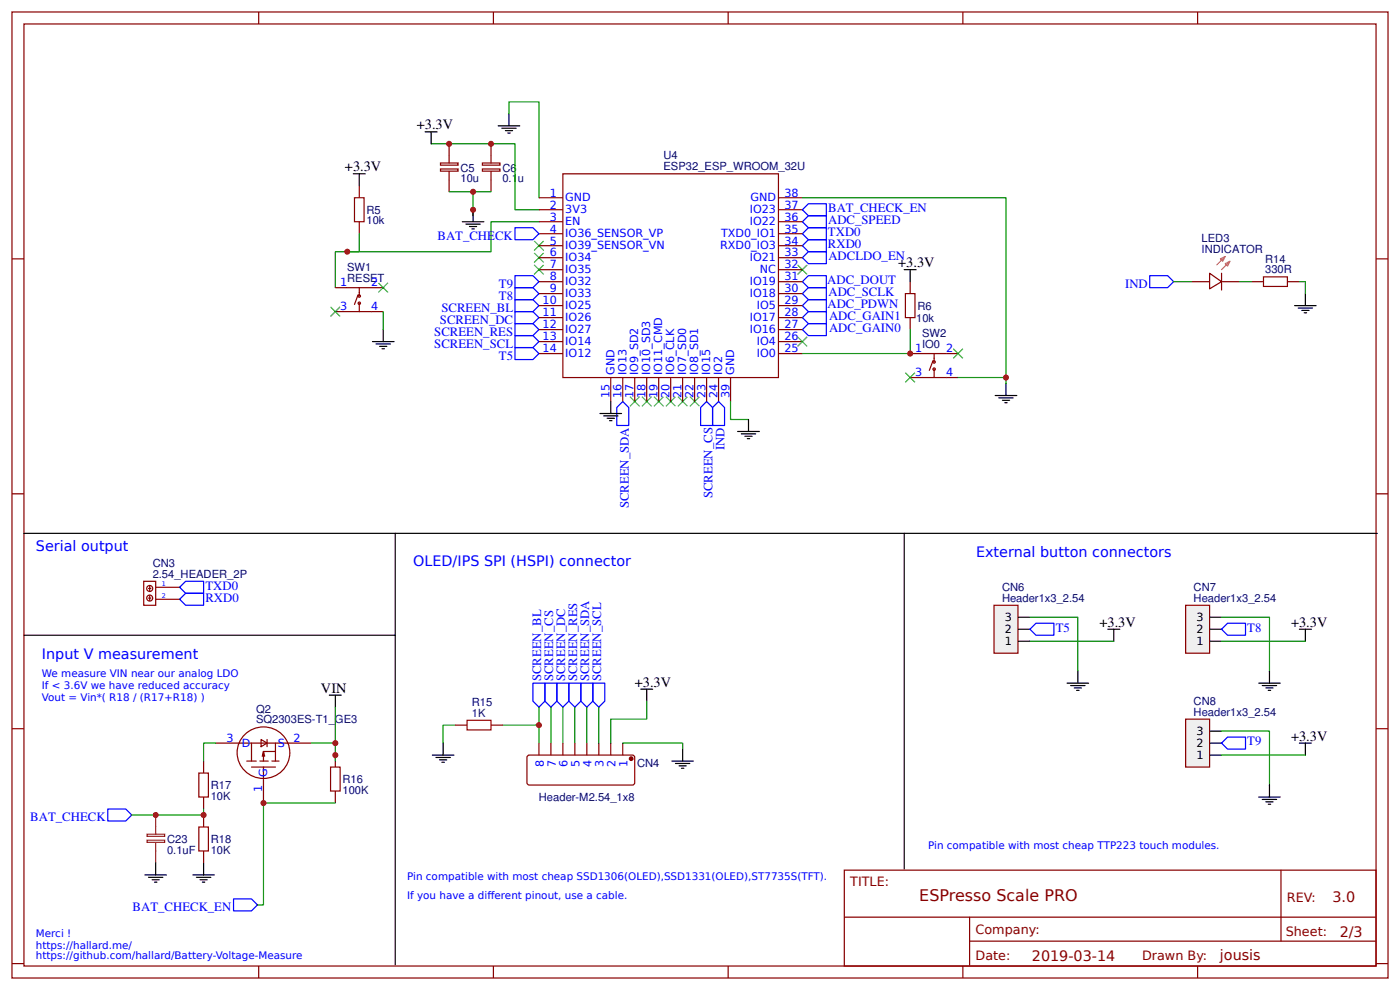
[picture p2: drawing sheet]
<svg xmlns="http://www.w3.org/2000/svg" width="309mm" height="219mm" viewBox="0 0 309 219" stroke-linecap="round" stroke-linejoin="round" font-family="sans-serif">
<g fill="none" stroke="#800" stroke-width=".26">
<path d="M2.6 2.6h304.1v213.3h-304.1zM5.3 5.3h298.7v208h-298.7zM57.1 2.6v2.7M109 2.6v2.7M160.9 2.6v2.7M212.7 2.6v2.7M264.6 2.6v2.7M97.3 37.3h3.9v.5h-3.9zM97.3 36h3.9v.5h-3.9zM99.2 31.7v4.3M99.2 37.8v4.5M106.6 37.3h3.9v.5h-3.9z"/>
<path d="M106.6 36h3.9v.5h-3.9zM108.5 31.7v4.3M108.5 37.8v4.5M124.4 38.4h47.6v44.9h-47.6zM2.6 57.1h2.7M78.3 43.7h2.1v5.2h-2.1zM79.4 41v2.7M79.4 48.9v2.7M119.1 43.7h5.3M119.1 46.3h5.3M119.1 48.9h5.3M119.1 51.6h5.3"/>
<path d="M119.1 54.2h5.3M119.1 56.9h5.3M119.1 59.5h5.3M172 43.7h5.3M172 46.3h5.3M172 48.9h5.3M172 51.6h5.3M172 54.2h5.3M172 56.9h5.3M172 59.5h5.3M304 57.1h2.7M74.1 63.5h10.6"/>
<path d="M74.1 68.8h10.6M79.1 65.1l-.8 2.1M79.4 63.5v1.9M79.4 66.9v1.9M119.1 62.2h5.3M119.1 64.8h5.3M119.1 67.5h5.3M119.1 70.1h5.3M119.1 72.8h5.3M119.1 75.4h5.3M119.1 78.1h5.3M172 62.2h5.3"/>
<path d="M172 64.8h5.3M172 67.5h5.3M172 70.1h5.3M172 72.8h5.3M172 75.4h5.3M172 78.1h5.3M200 64.8h2.1v5.3h-2.1zM201.1 62.2v2.6M201.1 70.1v2.7M201.1 78.1h10.6M206.1 79.6l-.8 2.2M206.4 78.1v1.8"/>
<path d="M134.9 83.3v5.3M137.6 83.3v5.3M140.2 83.3v5.3M142.9 83.3v5.3M145.5 83.3v5.3M148.2 83.3v5.3M150.8 83.3v5.3M153.5 83.3v5.3M156.1 83.3v5.3M158.7 83.3v5.3M161.4 83.3v5.3M201.1 83.3h10.6"/>
<path d="M206.4 81.5v1.8M2.6 109h2.7M304 109h2.7M31.7 128.3h2.7v5.3h-2.7zM32.8 129.9h.5M32.8 132h.5M33.1 129.4v1M33.1 131.5v1.1M34.4 129.6h5.3M34.4 132.3h5.3M2.6 160.9h2.7M116.5 166.9l.4-.2h22.8l.5 .2v.3v5.6v.2l-.5 .3h-22.8l-.2-.1-.3-.4z"/>
<path d="M119.1 164v2.7M121.7 164v2.7M124.4 164v2.7M127 164v2.7M129.6 164v2.7M132.3 164v2.7M134.9 164v2.7M137.6 164v2.7M304 160.9h2.7M186.5 192.1h117.5v21.2h-117.5zM283 192.1v15.7M2.6 212.7h2.7"/>
<path d="M57.1 213.3v2.6M109 213.3v2.6M160.9 213.3v2.6M186.6 202.5h117.3M212.7 213.3v2.6M214.2 207.8h89.7M214.2 202.5v10.6M264.6 213.3v2.6M304 212.7h2.7"/>
<circle cx="79.4" cy="65.4" r=".26"/>
<circle cx="79.4" cy="66.9" r=".26"/>
<circle cx="206.4" cy="79.9" r=".26"/>
<circle cx="206.4" cy="81.5" r=".26"/>
<circle cx="33.1" cy="132" r=".66"/>
<circle cx="33.1" cy="129.9" r=".66"/>
</g>
<g fill="none" stroke="#080" stroke-width=".26">
<path d="M95.2 31.7h18.6v14.6h5.3M112.4 25.1v-2.6h6.7v21.2M79.4 51.6v4h-5.3v7.9M99.2 42.3h9.3M104.5 42.3v5.3M119.1 48.9h-10.6v6.7h-31.8M177.3 43.7h44.9v41M84.7 68.8v4M201.1 72.8v5.3h-23.8M161.4 88.6v4h4M211.7 83.3h10.5M119.1 156.1v7.9"/>
<path d="M121.7 156.1v7.9M124.4 156.1v7.9M127 156.1v7.9M129.6 156.1v7.9M132.3 156.1v7.9M142.9 154.8v3.9h-8v5.3M137.6 164h13.2v1.4"/>
</g>
<g fill="none" stroke="#000" stroke-width=".26">
<path d="M78.1 38.4h2.6M79.4 38.4v2.6M93.9 29.1h2.7M95.2 29.1v2.6M110.1 27.8h4.7M110.9 28.3h3.1M111.7 28.8h1.5M112.2 29.4h.5M112.4 25.1v2.7M102.1 48.9h4.8M102.9 49.5h3.2M103.7 50h1.6"/>
<path d="M104.2 50.5h.6M104.5 46.3v2.6M199.8 59.5h2.6M201.1 59.5v2.7M82.3 75.4h4.7M83.1 75.9h3.2M83.9 76.5h1.6M84.4 77h.5M84.7 72.8v2.6M132.6 91.3h4.7M133.3 91.8h3.2M134.1 92.3h1.6"/>
<path d="M134.7 92.9h.5M134.9 88.6v2.7M163 95.2h4.7M163.8 95.8h3.2M164.6 96.3h1.6M165.1 96.8h.5M165.4 92.6v2.6M219.9 87.3h4.7M220.7 87.8h3.1M221.5 88.4h1.5M222 88.9h.5M222.2 84.7v2.6"/>
<path d="M5.3 117.7h299M87.3 117.7v95.3M141.6 152.1h2.6M142.9 152.1v2.7M148.4 168h4.8M149.2 168.5h3.2M150 169.1h1.6M150.5 169.6h.6M150.8 165.4v2.6"/>
</g>
<g fill="none" stroke="#00f" stroke-width=".26">
<path d="M177.3 51.6l1.3-1.3h4v2.6h-4zM177.3 54.2l1.3-1.3h4v2.7h-4zM177.3 56.9l1.3-1.3h4v2.6h-4zM177.3 48.9l1.3-1.3h4v2.7h-4zM113.8 74.1h3.9l1.4 1.3-1.4 1.3h-3.9zM113.8 71.4h3.9l1.4 1.4-1.4 1.3h-3.9zM113.8 68.8h3.9l1.4 1.3-1.4 1.3h-3.9zM113.8 66.1h3.9l1.4 1.4-1.4 1.3h-3.9zM113.8 76.7h3.9l1.4 1.4-1.4 1.3h-3.9zM113.8 60.9h3.9l1.4 1.3-1.4 1.3h-3.9zM113.8 63.5h3.9l1.4 1.3-1.4 1.3h-3.9zM177.3 62.2l1.3-1.3h4v2.6h-4z"/>
<path d="M177.3 64.8l1.3-1.3h4v2.6h-4zM177.3 67.5l1.3-1.4h4v2.7h-4zM177.3 72.8l1.3-1.4h4v2.7h-4zM177.3 70.1l1.3-1.3h4v2.6h-4zM137.6 88.6l1.3 1.4v3.9h-2.6v-3.9zM156.1 88.6l1.3 1.4v3.9h-2.6v-3.9zM39.7 129.6l1.3-1.3h4v2.7h-4zM39.7 132.3l1.3-1.3h4v2.6h-4zM117.7 150.8h2.7v4l-1.3 1.3-1.4-1.3zM120.4 150.8h2.6v4l-1.3 1.3-1.3-1.3zM123 150.8h2.7v4l-1.3 1.3-1.4-1.3zM125.7 150.8h2.6v4l-1.3 1.3-1.3-1.3z"/>
<path d="M128.3 150.8h2.7v4l-1.4 1.3-1.3-1.3zM131 150.8h2.6v4l-1.3 1.3-1.3-1.3z"/>
</g>
<circle cx="139.4" cy="167.5" r=".4" fill="#800" stroke="#800" stroke-width=".26"/>
<g fill="#000" stroke="#3c3" stroke-width=".26">
<path d="M118 55.8l2.1 2.1zM120.1 55.8l-2.1 2.1z"/>
<path d="M118 53.2l2.1 2.1zM120.1 53.2l-2.1 2.1z"/>
<path d="M118 58.5l2.1 2.1zM120.1 58.5l-2.1 2.1z"/>
<path d="M176.2 58.5l2.1 2.1zM178.3 58.5l-2.1 2.1z"/>
<path d="M73 67.7l2.1 2.1zM75.1 67.7l-2.1 2.1z"/>
<path d="M83.6 62.4l2.1 2.2zM83.6 64.6l2.1-2.2z"/>
<path d="M210.6 77l2.1 2.1zM212.7 77l-2.1 2.1z"/>
<path d="M139.2 87.6l2.1 2.1zM141.3 87.6l-2.1 2.1z"/>
<path d="M141.8 87.6l2.1 2.1zM143.9 87.6l-2.1 2.1z"/>
<path d="M144.5 87.6l2.1 2.1zM146.6 87.6l-2.1 2.1z"/>
<path d="M147.1 87.6l2.1 2.1zM149.2 87.6l-2.1 2.1z"/>
<path d="M149.8 87.6l2.1 2.1zM151.9 87.6l-2.1 2.1z"/>
<path d="M152.4 87.6l2.1 2.1zM154.5 87.6l-2.1 2.1z"/>
<path d="M200 82.3l2.1 2.1zM202.1 82.3l-2.1 2.1z"/>
</g>
<path d="M261.9 133.6h5.3v10.6h-5.3z" fill="#efefef" stroke="#800" stroke-width=".26"/>
<path d="M267.2 136.3h2.7M267.2 138.9h2.7M287.1 138.9h2.6M288.4 138.9v2.7M267.2 141.6h2.7M278.1 150.8h4.7M278.9 151.3h3.1M279.7 151.9h1.6M280.2 152.4h.5M280.5 148.2v2.6" fill="none" stroke="#000" stroke-width=".26"/>
<path d="M271.2 137.6h4v2.6h-4l-1.3-1.3z" fill="none" stroke="#00f" stroke-width=".26"/>
<path d="M269.9 136.3h10.6v11.9M269.9 141.6h18.5" fill="none" stroke="#080" stroke-width=".26"/>
<path d="M219.6 133.6h5.3v10.6h-5.3z" fill="#efefef" stroke="#800" stroke-width=".26"/>
<g fill="none" stroke="#000" stroke-width=".26">
<path d="M286 67.5h4.8M286.8 68h3.2M287.6 68.5h1.6M288.1 69.1h.6M288.4 64.8v2.7M224.9 136.3h2.6M224.9 138.9h2.6M244.7 138.9h2.7M246.1 138.9v2.7M5.3 140.2h82M72.8 153.5h2.6M74.1 153.5v2.6"/>
<path d="M224.9 141.6h2.6M235.7 150.8h4.8M236.5 151.3h3.2M237.3 151.9h1.6M237.9 152.4h.5M238.1 148.2v2.6M95.5 166.7h4.8M96.3 167.2h3.2M97.1 167.7h1.6M97.6 168.3h.6M97.9 164v2.7M32 193.1h4.8"/>
<path d="M32.8 193.7h3.2M33.6 194.2h1.6M34.1 194.7h.6M34.4 190.5v2.6M42.6 193.1h4.8M43.4 193.7h3.2M44.2 194.2h1.6M44.7 194.7h.5M45 190.5v2.6"/>
</g>
<path d="M113.8 50.3h3.9l1.4 1.3-1.4 1.3h-3.9zM177.3 46.3l1.3-1.3h4v2.6h-4zM254 60.9h4l1.3 1.3-1.3 1.3h-4zM158.7 88.6l1.4 1.4v3.9h-2.7v-3.9zM227.5 138.9l1.4-1.3h3.9v2.6h-3.9zM23.8 178.6h4l1.3 1.3-1.3 1.3h-4zM51.6 198.4h4l1.3 1.4-1.3 1.3h-4z" fill="none" stroke="#00f" stroke-width=".26"/>
<path d="M259.3 62.2h4M273.8 62.2h2.7M287.1 62.2h1.3v2.6M227.5 136.3h10.6v11.9M74.1 156.1v7.9h-5.3M227.5 141.6h18.6M45 178.6v1.3h-15.9M47.6 164h-2.6v4M74.1 177.3h-15.9v22.5h-1.3M74.1 164v4M100.5 160.1h-2.6v3.9M111.1 160.1h8" fill="none" stroke="#080" stroke-width=".26"/>
<path d="M269.6 57.1l1.1-.5-.6 1.1zM270.7 58.2l1-.5-.5 1zM270.7 56.6l-1.9 1.9M271.7 57.7l-1.8 1.8" fill="none" stroke="#fc0" stroke-width=".26"/>
<g fill="none" stroke="#800" stroke-width=".26">
<path d="M263.3 62.2h3.9M267.2 60.3l2.7 1.9-2.7 1.6zM269.9 62.2h3.9M269.9 60.3v3.7M276.5 62.2h2.6M284.4 62.2h2.7M45 168v2.7M45 175.9v2.7M45 179.9v2.7M47.6 164h21.2M54.1 162.1a5.8 5.8 0 0 1 8.2-.1 5.8 5.8 0 0 1 0 8.3 5.8 5.8 0 0 1-8.2-.1 5.6 5.6 0 0 1 0-8.1zM54.5 168h2.1"/>
<path d="M55.6 169.3h5.3M55.6 164v4M57.4 168h1.9M57.7 163.2l1.3 .8-1.3 .8zM57.9 167l.3-1.1v2.1M58.2 169.3v2.4M58.2 172v5.3M59 163.2v1.6M60.1 168h1.5M60.9 164v4M60.9 165.9h-2.7l.3 1.1M74.1 166.7v2.6"/>
<path d="M74.1 174.6v2.7M100.5 160.1h2.7M108.5 160.1h2.6M45 187.9v2.6"/>
</g>
<path d="M279.1 61.1h5.3v2.1h-5.3zM103.2 159h5.3v2.1h-5.3zM43.9 170.7h2.1v5.2h-2.1zM73 169.3h2.1v5.3h-2.1zM43.9 182.6h2.1v5.3h-2.1z" fill="none" stroke="#a00000" stroke-width=".26"/>
<path d="M34.4 179.9v4.2M32.5 185.5h3.9v.4h-3.9zM32.5 184.1h3.9v.5h-3.9zM34.4 186v4.5" fill="none" stroke="#8d2323" stroke-width=".26"/>
<path d="M261.9 158.7h5.3v10.6h-5.3z" fill="#efefef" stroke="#800" stroke-width=".26"/>
<path d="M199.8 117.7v74.1M267.2 161.4h2.7M267.2 166.7h2.7M267.2 164h2.7M278.1 175.9h4.7M278.9 176.5h3.1M279.7 177h1.6M280.2 177.5h.5M280.5 173.3v2.6M287.1 164h2.6M288.4 164v2.7" fill="none" stroke="#000" stroke-width=".26"/>
<path d="M269.9 164l1.3-1.3h4v2.7h-4z" fill="none" stroke="#00f" stroke-width=".26"/>
<path d="M269.9 161.4h10.6v11.9M269.9 166.7h18.5" fill="none" stroke="#080" stroke-width=".26"/>
<path d="M176.2 74.3l2.1 2.2zM178.3 74.3l-2.1 2.2z" fill="#000" stroke="#3c3" stroke-width=".26"/>
<g fill="#c00">
<circle cx="74.1" cy="166.7" r=".66"/>
<circle cx="74.1" cy="164" r=".66"/>
<circle cx="119.1" cy="160.1" r=".66"/>
<circle cx="222.3" cy="83.3" r=".66"/>
<circle cx="104.5" cy="46.3" r=".66"/>
<circle cx="104.5" cy="42.3" r=".66"/>
<circle cx="108.5" cy="31.8" r=".66"/>
<circle cx="76.7" cy="55.6" r=".66"/>
<circle cx="99.2" cy="31.8" r=".66"/>
<circle cx="201.1" cy="78.1" r=".66"/>
<circle cx="58.2" cy="177.3" r=".66"/>
<circle cx="34.4" cy="179.9" r=".66"/>
<circle cx="45" cy="179.9" r=".66"/>
</g>
<text font-size="3.5" fill="#800" x="203.1" y="198.9">ESPresso Scale PRO</text>
<g font-size="3.2">
<text x="92.1" y="28.6">+3.3V</text>
<text x="76.2" y="37.8">+3.3V</text>
<text x="198.4" y="59">+3.3V</text>
<text x="242.9" y="138.4">+3.3V</text>
<text x="285.2" y="138.4">+3.3V</text>
<text x="70.9" y="152.9">VIN</text>
<text x="140.2" y="151.6">+3.3V</text>
<text x="285.2" y="163.5">+3.3V</text>
</g>
<g font-size="3.2" fill="#00f">
<text x="7.9" y="121.7">Serial output</text>
<text x="91.3" y="125">OLED/IPS SPI (HSPI) connector</text>
<text x="215.6" y="123">External button connectors</text>
<text x="9.3" y="145.5">Input V measurement</text>
</g>
<g font-size="3.2" fill="#800">
<text x="294.4" y="199">3.0</text>
<text x="296" y="206.8">2/3</text>
<text x="228" y="212.1">2019-03-14</text>
<text x="269.5" y="212">jousis</text>
</g>
<g font-size="2.8" fill="#00f">
<text x="183" y="46.8">BAT_CHECK_EN</text>
<text x="96.7" y="52.9">BAT_CHECK</text>
<text x="182.9" y="52.1">TXD0</text>
<text x="183" y="49.5">ADC_SPEED</text>
<text x="182.9" y="54.8">RXD0</text>
<text x="183" y="57.4">ADCLDO_EN</text>
<text x="110.2" y="63.5">T9</text>
<text x="182.8" y="62.7">ADC_DOUT</text>
<text x="183" y="65.4">ADC_SCLK</text>
<text x="248.6" y="63.5">IND</text>
<text x="97.2" y="71.4">SCREEN_DC</text>
<text x="97.5" y="68.8">SCREEN_BL</text>
<text x="110.2" y="66.1">T8</text>
<text x="182.8" y="68">ADC_PDWN</text>
<text x="183.2" y="70.7">ADC_GAIN1</text>
<text x="96" y="76.7">SCREEN_SCL</text>
<text x="96" y="74.1">SCREEN_RES</text>
<text x="183.2" y="73.3">ADC_GAIN0</text>
<text x="110.2" y="79.4">T5</text>
<text x="160.1" y="99.3" transform="rotate(-90 160.1 99.3)">IND</text>
<text x="138.9" y="112.2" transform="rotate(-90 138.9 112.2)">SCREEN_SDA</text>
<text x="157.4" y="110" transform="rotate(-90 157.4 110)">SCREEN_CS</text>
<text x="45.4" y="130.2">TXD0</text>
<text x="45.4" y="132.9">RXD0</text>
<text x="233.2" y="139.4">T5</text>
<text x="275.6" y="139.4">T8</text>
<text x="119.6" y="150.4" transform="rotate(-90 119.6 150.4)">SCREEN_BL</text>
<text x="122.2" y="150.4" transform="rotate(-90 122.2 150.4)">SCREEN_CS</text>
<text x="124.9" y="150.4" transform="rotate(-90 124.9 150.4)">SCREEN_DC</text>
<text x="127.5" y="150.4" transform="rotate(-90 127.5 150.4)">SCREEN_RES</text>
<text x="130.2" y="150.4" transform="rotate(-90 130.2 150.4)">SCREEN_SDA</text>
<text x="132.8" y="150.4" transform="rotate(-90 132.8 150.4)">SCREEN_SCL</text>
<text x="275.6" y="164.6">T9</text>
<text x="6.7" y="181.2">BAT_CHECK</text>
<text x="29.3" y="201.1">BAT_CHECK_EN</text>
</g>
<g font-size="2.8" fill="#800">
<text x="187.9" y="195.5">TITLE:</text>
<text x="284.3" y="199">REV:</text>
<text x="215.5" y="206.2">Company:</text>
<text x="284.1" y="206.6">Sheet:</text>
<text x="215.5" y="211.9">Date:</text>
<text x="252.3" y="212">Drawn By:</text>
</g>
<g font-size="2.5" fill="#000080">
<text x="146.6" y="35.2">U4</text>
<text x="101.7" y="40.3">10u</text>
<text x="101.7" y="37.9">C5</text>
<text x="111" y="40.3">0.1u</text>
<text x="111" y="37.9">C6</text>
<text x="146.6" y="37.6">ESP32_ESP_WROOM_32U</text>
<text x="81" y="47.1">R5</text>
<text x="81" y="49.5">10k</text>
<text x="265.5" y="53.4">LED3</text>
<text x="76.7" y="59.8">SW1</text>
<text x="265.5" y="55.8">INDICATOR</text>
<text x="279.5" y="58">R14</text>
<text x="76.7" y="62.2">RESET</text>
<text x="279.5" y="60.3">330R</text>
<text x="202.4" y="71">10k</text>
<text x="202.7" y="68.3">R6</text>
<text x="203.7" y="76.7">IO0</text>
<text x="203.7" y="74.3">SW2</text>
<text x="33.7" y="125.1">CN3</text>
<text x="33.7" y="127.5">2.54_HEADER_2P</text>
<text x="221.4" y="130.4">CN6</text>
<text x="263.7" y="130.4">CN7</text>
<text x="221.4" y="132.8">Header1x3_2.54</text>
<text x="263.7" y="132.8">Header1x3_2.54</text>
<text x="104.3" y="155.8">R15</text>
<text x="263.7" y="155.6">CN8</text>
<text x="56.6" y="159.7">SQ2303ES-T1_GE3</text>
<text x="56.6" y="157.3">Q2</text>
<text x="104.3" y="158.2">1K</text>
<text x="263.7" y="158">Header1x3_2.54</text>
<text x="75.7" y="172.8">R16</text>
<text x="140.8" y="169.3">CN4</text>
<text x="46.6" y="176.5">10K</text>
<text x="46.6" y="174.2">R17</text>
<text x="75.7" y="175.2">100K</text>
<text x="119.1" y="176.9">Header-M2.54_1x8</text>
<text x="36.9" y="188.4">0.1uF</text>
<text x="36.9" y="186.1">C23</text>
<text x="46.6" y="188.4">10K</text>
<text x="46.6" y="186.1">R18</text>
</g>
<g font-size="2.5" fill="#00f">
<text x="121.5" y="43.4">1</text>
<text x="121.5" y="46">2</text>
<text x="124.9" y="44.4">GND</text>
<text x="124.9" y="47.1">3V3</text>
<text x="165.6" y="47.1">IO23</text>
<text x="165.8" y="44.4">GND</text>
<text x="173.3" y="46">37</text>
<text x="173.3" y="43.4">38</text>
<text x="121.5" y="48.7">3</text>
<text x="121.5" y="51.3">4</text>
<text x="121.5" y="54">5</text>
<text x="124.9" y="49.7">EN</text>
<text x="124.9" y="52.4">IO36_SENSOR_VP</text>
<text x="159.3" y="52.4">TXD0_IO1</text>
<text x="165.6" y="49.7">IO22</text>
<text x="173.3" y="54">34</text>
<text x="173.3" y="51.3">35</text>
<text x="173.3" y="48.7">36</text>
<text x="121.5" y="56.6">6</text>
<text x="121.5" y="59.3">7</text>
<text x="124.9" y="55">IO39_SENSOR_VN</text>
<text x="124.9" y="57.7">IO34</text>
<text x="159.1" y="55">RXD0_IO3</text>
<text x="165.6" y="57.7">IO21</text>
<text x="173.3" y="59.3">32</text>
<text x="173.3" y="56.6">33</text>
<text x="75.2" y="63.2">1</text>
<text x="82" y="63.2">2</text>
<text x="121.5" y="61.9">8</text>
<text x="121.5" y="64.6">9</text>
<text x="124.9" y="60.3">IO35</text>
<text x="124.9" y="63">IO32</text>
<text x="124.9" y="65.6">IO33</text>
<text x="165.6" y="65.6">IO18</text>
<text x="165.6" y="63">IO19</text>
<text x="167.9" y="60.3">NC</text>
<text x="173.3" y="64.6">30</text>
<text x="173.3" y="61.9">31</text>
<text x="75.2" y="68.5">3</text>
<text x="82" y="68.5">4</text>
<text x="119.9" y="67.2">10</text>
<text x="119.9" y="69.8">11</text>
<text x="124.9" y="68.3">IO25</text>
<text x="124.9" y="70.9">IO26</text>
<text x="165.6" y="70.9">IO17</text>
<text x="167.2" y="68.3">IO5</text>
<text x="173.3" y="69.8">28</text>
<text x="173.3" y="67.2">29</text>
<text x="119.9" y="72.5">12</text>
<text x="119.9" y="75.1">13</text>
<text x="119.9" y="77.8">14</text>
<text x="124.9" y="73.6">IO27</text>
<text x="124.9" y="76.2">IO14</text>
<text x="165.6" y="73.6">IO16</text>
<text x="167.2" y="76.2">IO4</text>
<text x="173.3" y="77.8">25</text>
<text x="173.3" y="75.1">26</text>
<text x="173.3" y="72.5">27</text>
<text x="202.2" y="77.8">1</text>
<text x="209" y="77.8">2</text>
<text x="124.9" y="78.8">IO12</text>
<text x="135.7" y="82.8" transform="rotate(-90 135.7 82.8)">GND</text>
<text x="138.4" y="82.8" transform="rotate(-90 138.4 82.8)">IO13</text>
<text x="141" y="82.8" transform="rotate(-90 141 82.8)">IO9_SD2</text>
<text x="143.7" y="82.8" transform="rotate(-90 143.7 82.8)">IO10_SD3</text>
<text x="146.3" y="82.8" transform="rotate(-90 146.3 82.8)">IO11_CMD</text>
<text x="149" y="82.8" transform="rotate(-90 149 82.8)">IO6_CLK</text>
<text x="151.6" y="82.8" transform="rotate(-90 151.6 82.8)">IO7_SD0</text>
<text x="154.3" y="82.8" transform="rotate(-90 154.3 82.8)">IO8_SD1</text>
<text x="156.9" y="82.8" transform="rotate(-90 156.9 82.8)">IO15</text>
<text x="159.5" y="82.8" transform="rotate(-90 159.5 82.8)">IO2</text>
<text x="162.2" y="82.8" transform="rotate(-90 162.2 82.8)">GND</text>
<text x="167.2" y="78.8">IO0</text>
<text x="202.2" y="83.1">3</text>
<text x="209" y="83.1">4</text>
<text x="134.7" y="87.8" transform="rotate(-90 134.7 87.8)">15</text>
<text x="137.3" y="87.8" transform="rotate(-90 137.3 87.8)">16</text>
<text x="140" y="87.8" transform="rotate(-90 140 87.8)">17</text>
<text x="142.6" y="87.8" transform="rotate(-90 142.6 87.8)">18</text>
<text x="145.3" y="87.8" transform="rotate(-90 145.3 87.8)">19</text>
<text x="147.9" y="87.8" transform="rotate(-90 147.9 87.8)">20</text>
<text x="150.5" y="87.8" transform="rotate(-90 150.5 87.8)">21</text>
<text x="153.2" y="87.8" transform="rotate(-90 153.2 87.8)">22</text>
<text x="155.8" y="87.8" transform="rotate(-90 155.8 87.8)">23</text>
<text x="158.5" y="87.8" transform="rotate(-90 158.5 87.8)">24</text>
<text x="161.1" y="87.8" transform="rotate(-90 161.1 87.8)">39</text>
<text x="50" y="163.8">3</text>
<text x="53.4" y="164.8">D</text>
<text x="61.4" y="164.8">S</text>
<text x="64.8" y="163.8">2</text>
<text x="59" y="171.4" transform="rotate(-90 59 171.4)">G</text>
<text x="120.1" y="169.2" transform="rotate(-90 120.1 169.2)">8</text>
<text x="122.8" y="169.2" transform="rotate(-90 122.8 169.2)">7</text>
<text x="125.4" y="169.2" transform="rotate(-90 125.4 169.2)">6</text>
<text x="128.1" y="169.2" transform="rotate(-90 128.1 169.2)">5</text>
<text x="130.7" y="169.2" transform="rotate(-90 130.7 169.2)">4</text>
<text x="133.3" y="169.2" transform="rotate(-90 133.3 169.2)">3</text>
<text x="136" y="169.2" transform="rotate(-90 136 169.2)">2</text>
<text x="138.6" y="169.2" transform="rotate(-90 138.6 169.2)">1</text>
<text x="57.9" y="174.9" transform="rotate(-90 57.9 174.9)">1</text>
</g>
<g font-size="2.5">
<text x="222" y="137.1">3</text>
<text x="264.3" y="137.1">3</text>
<text x="222" y="142.3">1</text>
<text x="222" y="139.7">2</text>
<text x="264.3" y="142.3">1</text>
<text x="264.3" y="139.7">2</text>
<text x="264.3" y="162.2">3</text>
<text x="264.3" y="167.5">1</text>
<text x="264.3" y="164.8">2</text>
</g>
<g font-size="2.3" fill="#00f">
<text x="9.3" y="149.5">We measure VIN near our analog LDO</text>
<text x="9.3" y="152.1">If &lt; 3.6V we have reduced accuracy</text>
<text x="9.3" y="154.8">Vout = Vin*( R18 / (R17+R18) )</text>
<text x="205.1" y="187.4">Pin compatible with most cheap TTP223 touch modules.</text>
<text x="90" y="194.2">Pin compatible with most cheap SSD1306(OLED),SSD1331(OLED),ST7735S(TFT).</text>
<text x="90" y="198.4">If you have a diferent pinout, use a cable.</text>
<text x="107.7" y="198.4">f</text>
<text x="7.9" y="206.8">Merci !</text>
<text x="7.9" y="209.4">https://hallard.me/</text>
<text x="7.9" y="211.7">https://github.com/hallard/Battery-Voltage-Measure</text>
</g>
<g font-size="1.4" fill="#00f">
<text x="35.7" y="129.4">1</text>
<text x="35.7" y="132">2</text>
</g>
</svg>
